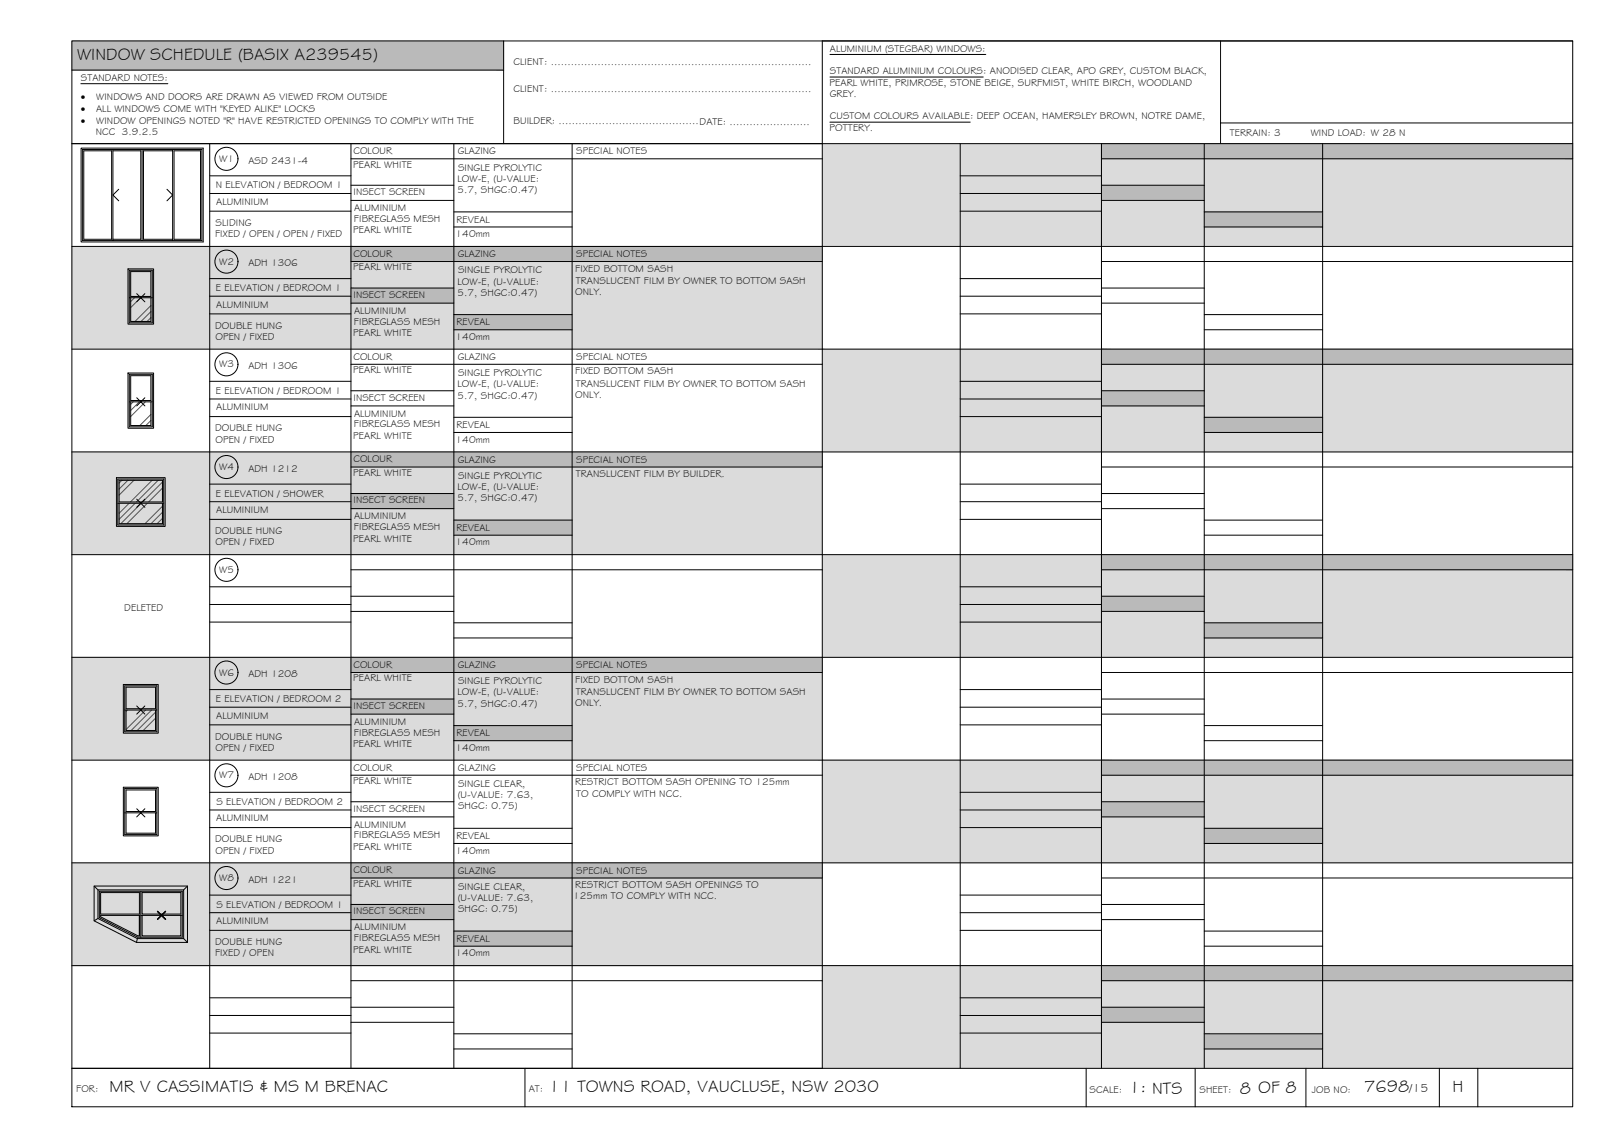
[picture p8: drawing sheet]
<svg xmlns="http://www.w3.org/2000/svg" width="420mm" height="297mm" viewBox="0 0 420 297" stroke-linecap="round" stroke-linejoin="round" font-family="sans-serif">
<!-- layer: WINDOW SCHEDULE HATCH -->
<g fill="#dbdbdb" stroke="#dbdbdb" stroke-width=".26">
<path d="M213.7 37.3l195 26.7v-26.7zM213.7 37.3l195 26.7h-195z"/>
<path d="M18.7 64l195 26.7v-26.7zM18.7 64l195 26.7h-195z"/>
<path d="M213.7 90.7l195 26.7v-26.7zM213.7 90.7l195 26.7h-195z"/>
<path d="M18.7 117.4l195 26.7v-26.7zM18.7 117.4l195 26.7h-195z"/>
<path d="M213.7 144.1l195 26.7v-26.7zM213.7 144.1l195 26.7h-195z"/>
<path d="M18.7 170.8l195 26.7v-26.7zM18.7 170.8l195 26.7h-195z"/>
<path d="M213.7 197.5l195 26.7v-26.7zM213.7 197.5l195 26.7h-195z"/>
<path d="M18.7 224.2l195 26.7v-26.7zM18.7 224.2l195 26.7h-195z"/>
<path d="M213.7 250.9l195 26.7v-26.7zM213.7 250.9l195 26.7h-195z"/>
</g>
<g fill="#bababa" stroke="#bababa" stroke-width=".26">
<path d="M18.7 10.6l112.2 7.6v-7.6zM18.7 10.6l112.2 7.6h-112.2z"/>
<path d="M286.2 37.3l122.5 4v-4zM286.2 37.3l122.5 4h-122.5z"/>
<path d="M286.2 48.1l26.7 4v-4zM286.2 48.1l26.7 4h-26.7z"/>
<path d="M312.9 55.1l30.8 3.9v-3.9zM312.9 55.1l30.8 3.9h-30.8z"/>
<path d="M91.2 64l122.5 4v-4zM91.2 64l122.5 4h-122.5z"/>
<path d="M91.2 74.9l26.7 3.9v-3.9zM91.2 74.9l26.7 3.9h-26.7z"/>
<path d="M117.9 81.8l30.8 3.9v-3.9zM117.9 81.8l30.8 3.9h-30.8z"/>
<path d="M286.2 90.7l122.5 4v-4zM286.2 90.7l122.5 4h-122.5z"/>
<path d="M286.2 101.6l26.7 3.9v-3.9zM286.2 101.6l26.7 3.9h-26.7z"/>
<path d="M312.9 108.5l30.8 3.9v-3.9zM312.9 108.5l30.8 3.9h-30.8z"/>
<path d="M91.2 117.4l122.5 4v-4zM91.2 117.4l122.5 4h-122.5z"/>
<path d="M91.2 128.3l26.7 3.9v-3.9zM91.2 128.3l26.7 3.9h-26.7z"/>
<path d="M117.9 135.2l30.8 3.9v-3.9zM117.9 135.2l30.8 3.9h-30.8z"/>
<path d="M286.2 144.1l122.5 4v-4zM286.2 144.1l122.5 4h-122.5z"/>
<path d="M286.2 155l26.7 3.9v-3.9zM286.2 155l26.7 3.9h-26.7z"/>
<path d="M312.9 161.9l30.8 3.9v-3.9zM312.9 161.9l30.8 3.9h-30.8z"/>
<path d="M91.2 170.8l122.5 4v-4zM91.2 170.8l122.5 4h-122.5z"/>
<path d="M91.2 181.6l26.7 4v-4zM91.2 181.6l26.7 4h-26.7z"/>
<path d="M117.9 188.6l30.8 3.9v-3.9zM117.9 188.6l30.8 3.9h-30.8z"/>
<path d="M286.2 197.5l122.5 4v-4zM286.2 197.5l122.5 4h-122.5z"/>
<path d="M286.2 208.4l26.7 3.9v-3.9zM286.2 208.4l26.7 3.9h-26.7z"/>
<path d="M312.9 215.3l30.8 3.9v-3.9zM312.9 215.3l30.8 3.9h-30.8z"/>
<path d="M91.2 224.2l122.5 4v-4zM91.2 224.2l122.5 4h-122.5z"/>
<path d="M91.2 235l26.7 4v-4zM91.2 235l26.7 4h-26.7z"/>
<path d="M117.9 242l30.8 3.9v-3.9zM117.9 242l30.8 3.9h-30.8z"/>
<path d="M286.2 250.9l122.5 4v-4zM286.2 250.9l122.5 4h-122.5z"/>
<path d="M286.2 261.8l26.7 3.9v-3.9zM286.2 261.8l26.7 3.9h-26.7z"/>
<path d="M312.9 268.7l30.8 3.9v-3.9zM312.9 268.7l30.8 3.9h-30.8z"/>
</g>
<!-- layer: BORDER -->
<g fill="none" stroke="#000" stroke-width=".26">
<path d="M18.7 10.6h390v277h-390zM18.7 18.2h112.2M130.9 10.6v26.7M317.1 10.6v26.7M408.7 10.6h-195v267M18.7 37.3h390M54.5 37.3v240.3M91.2 37.3v240.3M117.9 37.3v240.3M148.7 37.3v240.3M249.5 37.3v240.3M286.2 37.3v240.3"/>
<path d="M312.9 37.3v240.3M317.1 32h91.6M343.7 37.3v240.3M54.5 45.7h36.7M54.5 50.3h36.7M54.5 54.9h36.7M91.2 41.3h122.5M91.2 48.1h26.7M91.2 52.1h26.7M117.9 55.1h30.8M117.9 59h30.8M249.5 45.7h36.7"/>
<path d="M249.5 50.3h36.7M249.5 54.9h36.7M286.2 41.3h122.5M286.2 48.1h26.7M286.2 52.1h26.7M312.9 55.1h30.8M312.9 59h30.8M18.7 64h390M54.5 72.4h36.7M54.5 77h36.7M91.2 68h122.5M91.2 74.9h26.7"/>
<path d="M91.2 78.8h26.7M249.5 72.4h36.7M249.5 77h36.7M286.2 68h122.5M286.2 74.9h26.7M286.2 78.8h26.7M18.7 90.7h390M54.5 81.6h36.7M54.5 99.1h36.7M91.2 94.7h122.5M117.9 81.8h30.8M117.9 85.7h30.8"/>
<path d="M249.5 81.6h36.7M249.5 99.1h36.7M286.2 94.7h122.5M312.9 81.8h30.8M312.9 85.7h30.8M18.7 117.4h390M54.5 103.7h36.7M54.5 108.3h36.7M91.2 101.6h26.7M91.2 105.5h26.7M117.9 108.5h30.8M117.9 112.4h30.8"/>
<path d="M249.5 103.7h36.7M249.5 108.3h36.7M286.2 101.6h26.7M286.2 105.5h26.7M312.9 108.5h30.8M312.9 112.4h30.8M54.5 125.8h36.7M54.5 130.4h36.7M54.5 135h36.7M91.2 121.4h122.5M91.2 128.3h26.7M91.2 132.2h26.7"/>
<path d="M117.9 135.2h30.8M117.9 139.1h30.8M249.5 125.8h36.7M249.5 130.4h36.7M249.5 135h36.7M286.2 121.4h122.5M286.2 128.3h26.7M286.2 132.2h26.7M312.9 135.2h30.8M312.9 139.1h30.8M18.7 144.1h390M54.5 152.5h36.7"/>
<path d="M54.5 157.1h36.7M91.2 148.1h122.5M91.2 155h26.7M91.2 158.9h26.7M249.5 152.5h36.7M249.5 157.1h36.7M286.2 148.1h122.5M286.2 155h26.7M286.2 158.9h26.7M18.7 170.8h390M54.5 161.7h36.7M54.5 179.2h36.7"/>
<path d="M91.2 174.8h122.5M117.9 161.9h30.8M117.9 165.8h30.8M249.5 161.7h36.7M249.5 179.2h36.7M286.2 174.8h122.5M312.9 161.9h30.8M312.9 165.8h30.8M18.7 197.5h390M54.5 183.8h36.7M54.5 188.4h36.7M91.2 181.7h26.7"/>
<path d="M91.2 185.6h26.7M117.9 188.6h30.8M117.9 192.5h30.8M249.5 183.8h36.7M249.5 188.4h36.7M286.2 181.7h26.7M286.2 185.6h26.7M312.9 188.6h30.8M312.9 192.5h30.8M54.5 205.9h36.7M54.5 210.5h36.7M54.5 215.1h36.7"/>
<path d="M91.2 201.5h122.5M91.2 208.4h26.7M91.2 212.3h26.7M117.9 215.3h30.8M117.9 219.2h30.8M249.5 205.9h36.7M249.5 210.5h36.7M249.5 215.1h36.7M286.2 201.5h122.5M286.2 208.4h26.7M286.2 212.3h26.7M312.9 215.3h30.8"/>
<path d="M312.9 219.2h30.8M18.7 224.2h390M54.5 232.6h36.7M54.5 237.2h36.7M91.2 228.2h122.5M91.2 235h26.7M91.2 239h26.7M249.5 232.6h36.7M249.5 237.2h36.7M286.2 228.2h122.5M286.2 235h26.7M286.2 239h26.7"/>
<path d="M18.7 250.9h390M54.5 241.8h36.7M54.5 259.3h36.7M91.2 254.9h122.5M117.9 242h30.8M117.9 245.9h30.8M249.5 241.8h36.7M249.5 259.3h36.7M286.2 254.9h122.5M312.9 242h30.8M312.9 245.9h30.8M18.7 277.6h390"/>
<path d="M54.5 263.9h36.7M54.5 268.5h36.7M91.2 261.8h26.7M91.2 265.7h26.7M117.9 268.7h30.8M117.9 272.6h30.8M136.4 277.6v10M249.5 263.9h36.7M249.5 268.5h36.7M282.2 277.6v10M286.2 261.8h26.7M286.2 265.7h26.7"/>
<path d="M310.5 277.6v10M312.9 268.7h30.8M312.9 272.6h30.8M339.3 277.6v10M374 277.6v10M384 277.6v10"/>
</g>
<!-- layer: TEXT -->
<path d="M215.7 14.2h40.4M21 21.8h22.6M215.6 31.7h36.5M215.7 20h39.8" fill="none" stroke="#000" stroke-width=".26"/>
<!-- layer: HATCH -->
<g fill="none" stroke="#545454" stroke-width=".26">
<path d="M35 77.4l-1 1M36.5 77.4l-2.5 2.5M39.2 79.4l-4.1 4.1M39.2 81l-2.6 2.5M39.2 82.6l-1 .9M34.6 104.4l-.6 .7M36.2 104.4l-2.2 2.3M37.8 104.4l-3.8 3.8M39.2 107.7l-2.9 2.9M39.2 109.3l-1.3 1.3M31.7 124.8l-.7 .7M33.2 124.8l-2.2 2.3"/>
<path d="M33.6 130.8l-2.6 2.6M34.8 124.8l-3.8 3.9M35.1 130.8l-4.1 4.2M36.7 130.8l-5.3 5.3M38.3 130.8l-5.3 5.3M39.5 124.8l-5.6 5.6M41.1 124.8l-5.6 5.6M42.2 131.6l-4.5 4.5M42.2 133.1l-2.9 3M42.2 125.3l-5.2 5.1M42.2 134.7l-1.4 1.4M42.2 126.8l-3.6 3.6"/>
<path d="M33.1 184.5l-.3 .4M37.8 184.5l-5 5.1M39.4 184.5l-5.3 5.3M40.4 185.1l-4.7 4.7M40.4 186.6l-3.2 3.2"/>
</g>
<!-- layer: WINDOWS -->
<g fill="none" stroke="#000" stroke-width=".26">
<path d="M21.4 38.9h31.1v23.6h-31.1zM21.8 39.2h7.2v23h-7.2zM29.3 39.2h7.3v23h-7.3M29.3 38.9v23.6M36.9 38.9v23.6M44.9 39.2h-7.6v23h7.6M44.9 38.9v23.6M45.2 39.2h6.9v23h-6.9zM30.8 49.2l-1.5 1.5 1.5 1.5M43.4 49.2l1.5 1.5-1.5 1.5M33.6 70.2h6v13.7h-6zM33.6 77.4h6"/>
<path d="M34 70.6h5.2v6.4h-5.2zM34 77.4v6.1h5.2v-6.1M35.5 76.3l1.1 1.1 1-1.1M35.5 78.4l1.1-1 1 1M33.6 97.3h6v13.6h-6zM34 97.6h5.2v6.5h-5.2zM33.6 104.4h6M34 104.4v6.2h5.2v-6.2M35.5 103.4l1.1 1 1-1M35.5 105.5l1.1-1.1 1 1.1M30.6 124.5h12v11.9h-12zM30.6 130.8h12"/>
<path d="M31 124.8h11.2v5.6h-11.2zM31 130.8v5.3h11.2v-5.3M35.5 129.7l1.1 1.1 1-1.1M35.5 131.8l1.1-1 1 1M32.4 178.2h8.4v12h-8.4zM32.8 178.6h7.6v5.6h-7.6zM32.4 184.5h8.4M32.8 184.5v5.3h7.6v-5.3M35.5 183.5l1.1 1 1-1M35.5 185.6l1.1-1.1 1 1.1M32.4 204.9h8.4v12h-8.4zM32.4 211.2h8.4"/>
<path d="M32.8 205.3h7.6v5.6h-7.6zM32.8 211.2v5.3h7.6v-5.3M35.5 210.2l1.1 1 1-1M35.5 212.3l1.1-1.1 1 1.1M25.8 231.6h21.6v12h-11.6l-10-5.1zM26.1 232h10.1v5.5h-10.1zM26.1 237.9h10.1v5.3h-.3l-9.8-4.9zM36.6 231.6v12M36.6 237.9h10.8M36.9 237.9v5.3h10.1v-5.3M36.9 232h10.1v5.5h-10.1zM40.9 236.8l2.1 2.1-2.1-2.1"/>
<path d="M40.9 236.8l2.1 2.1M43 236.8l-2.1 2.1"/>
<circle cx="58.8" cy="41.3" r="3"/>
<circle cx="58.8" cy="68" r="3"/>
<circle cx="58.8" cy="94.7" r="3"/>
<circle cx="58.8" cy="121.4" r="3"/>
<circle cx="58.8" cy="148.1" r="3"/>
<circle cx="58.8" cy="174.8" r="3"/>
<circle cx="58.8" cy="201.5" r="3"/>
<circle cx="58.8" cy="228.2" r="3"/>
</g>
<!-- layer: NEWWORK -->
<g fill="none" stroke="#000" stroke-width=".26">
<path d="M21.1 38.5h31.7v24.4h-31.7zM33.3 69.9h6.6v14.3h-6.6zM33.3 96.9h6.6v14.4h-6.6zM30.3 124.1h12.6v12.7h-12.6zM32.1 177.9h9v12.6h-9zM32.1 204.6h9v12.6h-9zM24.5 230.3h24.2v14.6h-13.2l-11-5.6zM24.5 230.3l.9 1M25.4 231.3h22.3v12.6h-12l-10.3-5.2zM25.4 238.7l-.9 .6M48.7 230.3l-1 1M35.7 243.9l-.2 1"/>
<path d="M47.7 243.9l1 1"/>
</g>
<g font-size="4.5">
<text x="20" y="15.6">WINDOW SCHEDULE (BASIX A239545)</text>
<text x="28.5" y="283.7">MR V CASSIMATIS &amp; MS M BRENAC</text>
<text x="142.6" y="283.7">11 TOWNS ROAD, VAUCLUSE, NSW 2030</text>
<text x="293.4" y="284">1: NTS</text>
<text x="322.2" y="284.2">8 OF 8</text>
<text x="354.5" y="283.8">7698</text>
<text x="377.4" y="283.8">H</text>
</g>
<text font-size="3.2" x="366.3" y="283.8">/15</text>
<g font-size="2.6">
<text x="133.4" y="16.9">CLIENT: ..............................................................................</text>
<text x="215.7" y="13.5">ALUMINIUM (STEGBAR) WINDOWS:</text>
<text x="21" y="21.1">STANDARD NOTES:</text>
<text x="215.6" y="22.2">PEARL WHITE, PRIMROSE, STONE BEIGE, SURFMIST, WHITE BIRCH, WOODLAND</text>
<text x="215.7" y="19.3">STANDARD ALUMINIUM COLOURS: ANODISED CLEAR, APO GREY, CUSTOM BLACK,</text>
<text x="21" y="26.1">·</text>
<text x="21" y="29.1">·</text>
<text x="25" y="29.1">ALL WINDOWS COME WITH &quot;KEYED ALIKE&quot; LOCKS</text>
<text x="25" y="26.1">WINDOWS AND DOORS ARE DRAWN AS VIEWED FROM OUTSIDE</text>
<text x="133.4" y="24">CLIENT: ..............................................................................</text>
<text x="215.6" y="25.2">GREY.</text>
<text x="21" y="32.1">·</text>
<text x="24.9" y="35.1">NCC 3.9.2.5</text>
<text x="25" y="32.1">WINDOW OPENINGS NOTED &quot;R&quot; HAVE RESTRICTED OPENINGS TO COMPLY WITH THE</text>
<text x="133.4" y="32.3">BUILDER: ..........................................DATE: ........................</text>
<text x="215.6" y="34">POTTERY.</text>
<text x="215.6" y="31">CUSTOM COLOURS AVAILABLE: DEEP OCEAN, HAMERSLEY BROWN, NOTRE DAME,</text>
<text x="319.6" y="35.4">TERRAIN: 3</text>
<text x="340.6" y="35.4">WIND LOAD: W 28 N</text>
<text x="91.8" y="40.1">COLOUR</text>
<text x="119" y="40.1">GLAZING</text>
<text x="149.7" y="40.1">SPECIAL NOTES</text>
<text x="57" y="42.1">W1</text>
<text x="64.5" y="42.6">ASD 2431-4</text>
<text x="91.8" y="43.5">PEARL WHITE</text>
<text x="118.9" y="47.2">LOW-E, (U-VALUE:</text>
<text x="119" y="44.3">SINGLE PYROLYTIC</text>
<text x="56.1" y="49">N ELEVATION / BEDROOM 1</text>
<text x="56.2" y="53.2">ALUMINIUM</text>
<text x="91.8" y="50.7">INSECT SCREEN</text>
<text x="118.9" y="50.2">5.7, SHGC:0.47)</text>
<text x="56" y="58.7">SLIDING</text>
<text x="92" y="57.7">FIBREGLASS MESH</text>
<text x="92" y="54.9">ALUMINIUM</text>
<text x="118.6" y="57.9">REVEAL</text>
<text x="55.9" y="61.6">FIXED / OPEN / OPEN / FIXED</text>
<text x="91.8" y="60.7">PEARL WHITE</text>
<text x="118.4" y="61.7">140mm</text>
<text x="57" y="68.8">W2</text>
<text x="64.5" y="69.3">ADH 1306</text>
<text x="91.8" y="70.2">PEARL WHITE</text>
<text x="91.8" y="66.8">COLOUR</text>
<text x="119" y="66.9">GLAZING</text>
<text x="119" y="71">SINGLE PYROLYTIC</text>
<text x="149.5" y="70.6">FIXED BOTTOM SASH</text>
<text x="149.7" y="66.9">SPECIAL NOTES</text>
<text x="56.1" y="75.7">E ELEVATION / BEDROOM 1</text>
<text x="91.8" y="77.4">INSECT SCREEN</text>
<text x="118.9" y="73.9">LOW-E, (U-VALUE:</text>
<text x="118.9" y="76.9">5.7, SHGC:0.47)</text>
<text x="149.5" y="76.8">ONLY.</text>
<text x="149.6" y="73.8">TRANSLUCENT FILM BY OWNER TO BOTTOM SASH</text>
<text x="56.2" y="79.9">ALUMINIUM</text>
<text x="92" y="81.6">ALUMINIUM</text>
<text x="55.9" y="85.4">DOUBLE HUNG</text>
<text x="56" y="88.3">OPEN / FIXED</text>
<text x="91.8" y="87.4">PEARL WHITE</text>
<text x="92" y="84.4">FIBREGLASS MESH</text>
<text x="118.4" y="88.3">140mm</text>
<text x="118.6" y="84.6">REVEAL</text>
<text x="57" y="95.5">W3</text>
<text x="64.5" y="95.9">ADH 1306</text>
<text x="91.8" y="93.5">COLOUR</text>
<text x="119" y="93.5">GLAZING</text>
<text x="149.7" y="93.5">SPECIAL NOTES</text>
<text x="91.8" y="96.9">PEARL WHITE</text>
<text x="118.9" y="100.6">LOW-E, (U-VALUE:</text>
<text x="119" y="97.7">SINGLE PYROLYTIC</text>
<text x="149.5" y="97.3">FIXED BOTTOM SASH</text>
<text x="149.6" y="100.5">TRANSLUCENT FILM BY OWNER TO BOTTOM SASH</text>
<text x="56.1" y="102.4">E ELEVATION / BEDROOM 1</text>
<text x="56.2" y="106.7">ALUMINIUM</text>
<text x="91.8" y="104.1">INSECT SCREEN</text>
<text x="118.9" y="103.6">5.7, SHGC:0.47)</text>
<text x="149.5" y="103.4">ONLY.</text>
<text x="55.9" y="112.1">DOUBLE HUNG</text>
<text x="92" y="111.1">FIBREGLASS MESH</text>
<text x="92" y="108.3">ALUMINIUM</text>
<text x="118.6" y="111.3">REVEAL</text>
<text x="56" y="115">OPEN / FIXED</text>
<text x="91.8" y="114.1">PEARL WHITE</text>
<text x="118.4" y="115">140mm</text>
<text x="57" y="122.2">W4</text>
<text x="64.5" y="122.6">ADH 1212</text>
<text x="91.8" y="123.6">PEARL WHITE</text>
<text x="91.8" y="120.2">COLOUR</text>
<text x="119" y="120.3">GLAZING</text>
<text x="119" y="124.4">SINGLE PYROLYTIC</text>
<text x="149.6" y="124">TRANSLUCENT FILM BY BUILDER.</text>
<text x="149.7" y="120.3">SPECIAL NOTES</text>
<text x="56.1" y="129.1">E ELEVATION / SHOWER</text>
<text x="91.8" y="130.8">INSECT SCREEN</text>
<text x="118.9" y="127.4">LOW-E, (U-VALUE:</text>
<text x="118.9" y="130.3">5.7, SHGC:0.47)</text>
<text x="56.2" y="133.3">ALUMINIUM</text>
<text x="92" y="137.8">FIBREGLASS MESH</text>
<text x="92" y="135">ALUMINIUM</text>
<text x="118.6" y="138">REVEAL</text>
<text x="55.9" y="138.8">DOUBLE HUNG</text>
<text x="56" y="141.7">OPEN / FIXED</text>
<text x="91.8" y="140.8">PEARL WHITE</text>
<text x="118.4" y="141.7">140mm</text>
<text x="57" y="148.9">W5</text>
<text x="32.3" y="158.7">DELETED</text>
<text x="91.8" y="173.6">COLOUR</text>
<text x="119" y="173.6">GLAZING</text>
<text x="149.7" y="173.6">SPECIAL NOTES</text>
<text x="57" y="175.6">W6</text>
<text x="64.5" y="176">ADH 1208</text>
<text x="91.8" y="177">PEARL WHITE</text>
<text x="119" y="177.8">SINGLE PYROLYTIC</text>
<text x="149.5" y="177.4">FIXED BOTTOM SASH</text>
<text x="56.1" y="182.5">E ELEVATION / BEDROOM 2</text>
<text x="91.8" y="184.2">INSECT SCREEN</text>
<text x="118.9" y="180.7">LOW-E, (U-VALUE:</text>
<text x="118.9" y="183.7">5.7, SHGC:0.47)</text>
<text x="149.5" y="183.6">ONLY.</text>
<text x="149.6" y="180.6">TRANSLUCENT FILM BY OWNER TO BOTTOM SASH</text>
<text x="56.2" y="186.7">ALUMINIUM</text>
<text x="92" y="191.2">FIBREGLASS MESH</text>
<text x="92" y="188.4">ALUMINIUM</text>
<text x="118.6" y="191.4">REVEAL</text>
<text x="55.9" y="192.2">DOUBLE HUNG</text>
<text x="56" y="195.1">OPEN / FIXED</text>
<text x="91.8" y="194.2">PEARL WHITE</text>
<text x="118.4" y="195.1">140mm</text>
<text x="57" y="202.3">W7</text>
<text x="64.5" y="202.7">ADH 1208</text>
<text x="91.8" y="203.7">PEARL WHITE</text>
<text x="91.8" y="200.3">COLOUR</text>
<text x="119" y="200.4">GLAZING</text>
<text x="149.7" y="200.4">SPECIAL NOTES</text>
<text x="56.2" y="209.2">S ELEVATION / BEDROOM 2</text>
<text x="118.9" y="207.4">(U-VALUE: 7.63,</text>
<text x="119" y="204.5">SINGLE CLEAR,</text>
<text x="149.5" y="204.1">RESTRICT BOTTOM SASH OPENING TO 125mm</text>
<text x="149.7" y="207">TO COMPLY WITH NCC.</text>
<text x="56.2" y="213.4">ALUMINIUM</text>
<text x="91.8" y="210.9">INSECT SCREEN</text>
<text x="92" y="215.1">ALUMINIUM</text>
<text x="119" y="210.4">SHGC: 0.75)</text>
<text x="55.9" y="218.9">DOUBLE HUNG</text>
<text x="56" y="221.8">OPEN / FIXED</text>
<text x="91.8" y="220.9">PEARL WHITE</text>
<text x="92" y="217.9">FIBREGLASS MESH</text>
<text x="118.4" y="221.8">140mm</text>
<text x="118.6" y="218.1">REVEAL</text>
<text x="91.8" y="227">COLOUR</text>
<text x="119" y="227">GLAZING</text>
<text x="149.7" y="227.1">SPECIAL NOTES</text>
<text x="57" y="229">W8</text>
<text x="64.5" y="229.4">ADH 1221</text>
<text x="91.8" y="230.4">PEARL WHITE</text>
<text x="119" y="231.2">SINGLE CLEAR,</text>
<text x="149" y="233.7">125mm TO COMPLY WITH NCC.</text>
<text x="149.5" y="230.8">RESTRICT BOTTOM SASH OPENINGS TO</text>
<text x="56.2" y="235.9">S ELEVATION / BEDROOM 1</text>
<text x="91.8" y="237.6">INSECT SCREEN</text>
<text x="118.9" y="234.1">(U-VALUE: 7.63,</text>
<text x="119" y="237.1">SHGC: 0.75)</text>
<text x="55.9" y="245.6">DOUBLE HUNG</text>
<text x="56.2" y="240.1">ALUMINIUM</text>
<text x="92" y="244.6">FIBREGLASS MESH</text>
<text x="92" y="241.8">ALUMINIUM</text>
<text x="118.6" y="244.8">REVEAL</text>
<text x="55.9" y="248.5">FIXED / OPEN</text>
<text x="91.8" y="247.6">PEARL WHITE</text>
<text x="118.4" y="248.6">140mm</text>
<text x="19.8" y="283.8">FOR:</text>
<text x="137.4" y="283.7">AT:</text>
<text x="283.1" y="284">SCALE:</text>
<text x="311.7" y="284">SHEET:</text>
<text x="340.9" y="284">JOB NO:</text>
</g>
</svg>
